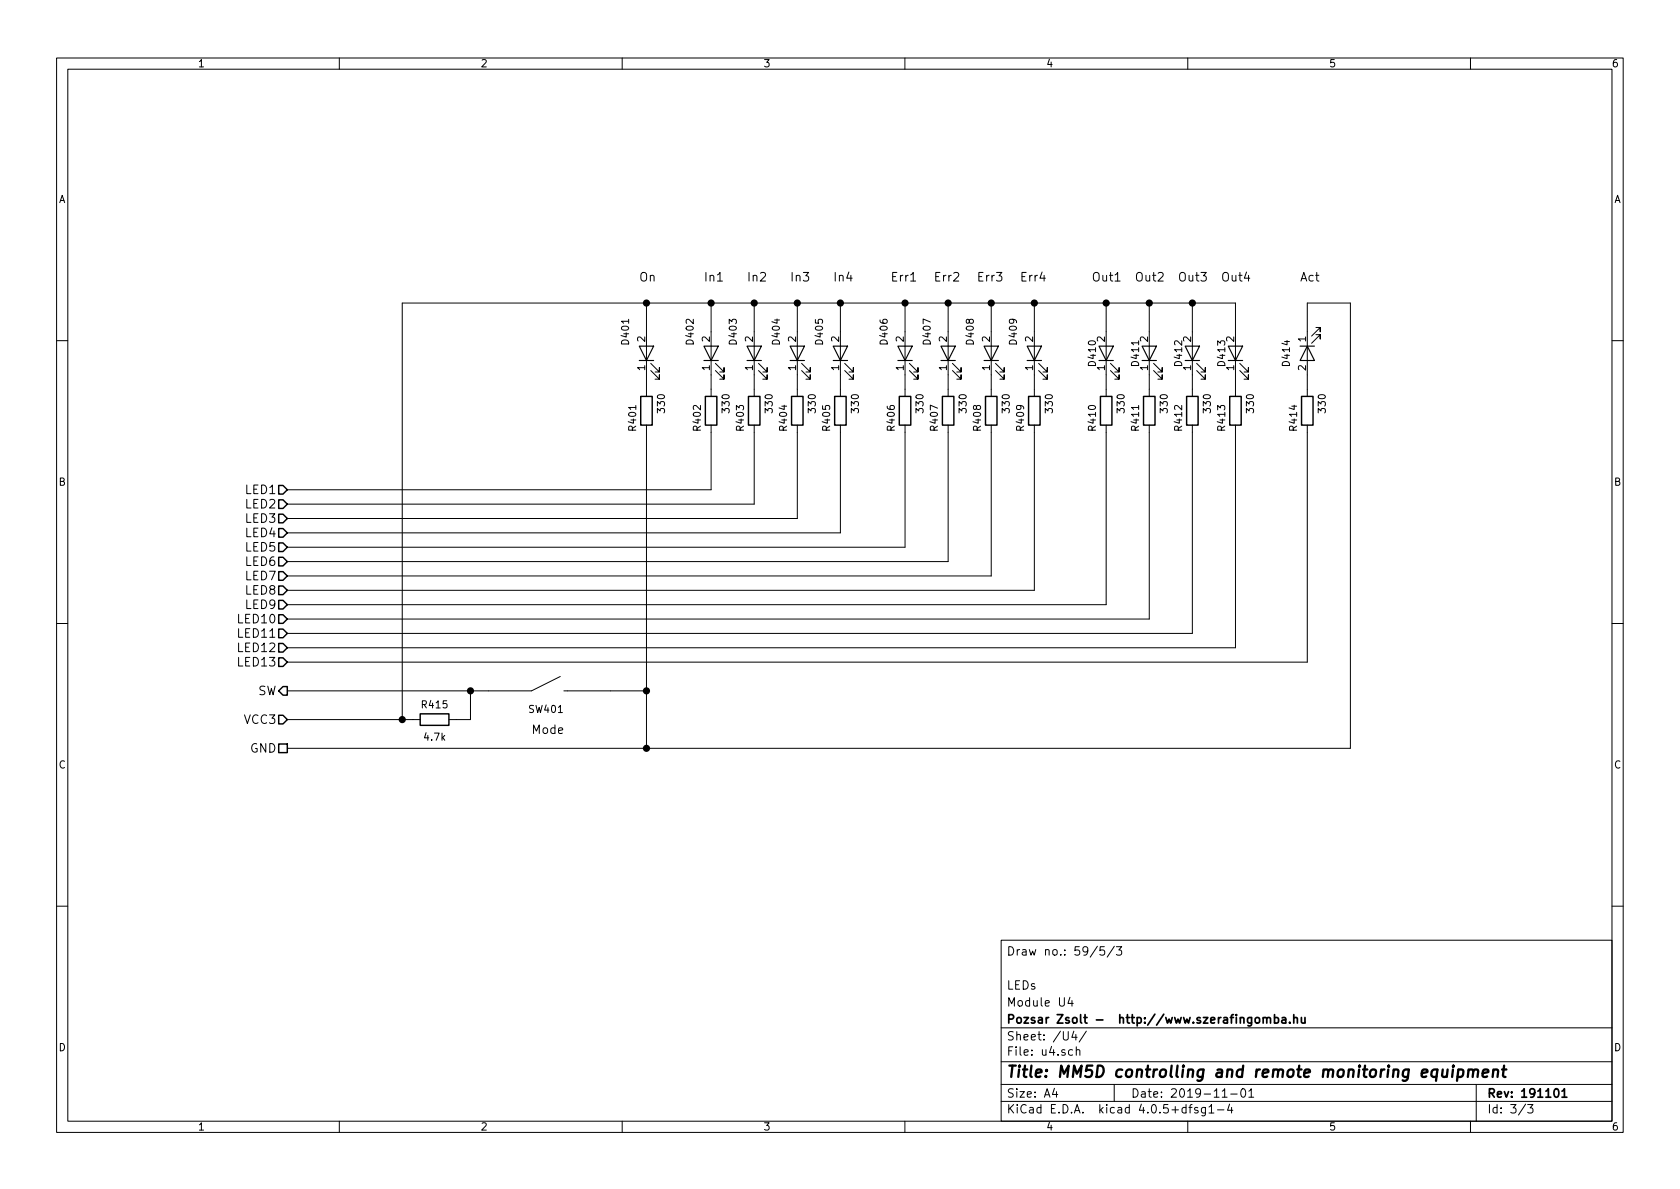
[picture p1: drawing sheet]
<svg xmlns="http://www.w3.org/2000/svg" width="297mm" height="210mm" viewBox="0 0 297 210" stroke-linecap="round" stroke-linejoin="round" font-family="sans-serif">
<g fill="none" stroke="#000" stroke-width=".18">
<path d="M10 10.3h277v189.9h-277zM12 12.2h273v186.1h-273zM60 10.3v1.9M110 10.3v1.9M160 10.3v1.9M210 10.3v1.9M260 10.3v1.9M114.3 53.6v16.5M125.7 53.6v16.5M126.8 49.7h.9M133.3 53.6v16.5M141 53.6v16.5"/>
<path d="M148.6 53.6v16.5M160 53.6v16.5M161 49.7h.9M167.6 53.6v16.5M175.3 53.6v16.5M182.9 53.6v16.5M195.6 53.6v16.5M197.2 49.7h.8M203.2 53.6v16.5M210.8 53.6v16.5M232.7 57.9h.7v.8v-.8l-1.5 1.5M232.7 59.2h.7v.7v-.7l-1.5 1.5"/>
<path d="M10 60.2h2M114.3 75.2v57.1M115.1 65.5l1.5 1.6v-.8v.8h-.8M115.1 64.3l1.5 1.5v-.8v.8h-.8M125.7 75.2v11.4h-74.9M126.5 65.5l1.5 1.6v-.8v.8h-.7M126.5 64.3l1.5 1.5v-.8v.8h-.7M133.3 75.2v13.9h-82.5M134.1 65.5l1.5 1.6v-.8v.8h-.7M134.1 64.3l1.5 1.5v-.8v.8h-.7M141 75.2v16.5h-90.2M141.7 65.5l1.6 1.6v-.8v.8h-.8"/>
<path d="M141.7 64.3l1.6 1.5v-.8v.8h-.8M148.6 75.2v19h-97.8M149.4 65.5l1.5 1.6v-.8v.8h-.8M149.4 64.3l1.5 1.5v-.8v.8h-.8M160 75.2v21.6h-109.2M160.8 65.5l1.5 1.6v-.8v.8h-.8M160.8 64.3l1.5 1.5v-.8v.8h-.8M167.6 75.2v24.1h-116.8M168.4 65.5l1.5 1.6v-.8v.8h-.7M168.4 64.3l1.5 1.5v-.8v.8h-.7M175.3 75.2v26.6h-124.5M176 65.5l1.5 1.6v-.8v.8h-.7"/>
<path d="M176 64.3l1.5 1.5v-.8v.8h-.7M182.9 75.2v29.2h-132.1M183.6 65.5l1.6 1.6v-.8v.8h-.8M183.6 64.3l1.6 1.5v-.8v.8h-.8M195.6 75.2v31.7h-144.8M196.3 65.5l1.6 1.6v-.8v.8h-.8M196.3 64.3l1.6 1.5v-.8v.8h-.8M203.2 75.2v34.3h-152.4M204 65.5l1.5 1.6v-.8v.8h-.8M204 64.3l1.5 1.5v-.8v.8h-.8M210.8 75.2v36.8h-160M211.6 65.5l1.5 1.6v-.8v.8h-.8"/>
<path d="M211.6 64.3l1.5 1.5v-.8v.8h-.8M218.4 70.1v-16.5h-147.3v73.6M218.4 75.2v39.3h-167.6M219.2 65.5l1.5 1.6v-.8v.8h-.7M219.2 64.3l1.5 1.5v-.8v.8h-.7M231.1 70.1v-16.5h7.7v78.7h-188M231.1 75.2v41.9h-180.3M285 60.2h2M10 110.3h2M99.1 119.6l-5.1 2.6h-43.2M285 110.3h2M50.8 127.2h23.5"/>
<path d="M83.2 122.2v5h-3.8M99.7 122.2h.6zM100.3 122.2h14M10 160.2h2M177 166.3h108v32h-108zM189.2 176.3l-.4 1.1h1M189.5 176.9v1M194 167.3l-1.2 2M195.2 167.4h-.7v.7l.2-.1h.5l.1 .3-.1 .5-.2 .1-.5-.1M197 167.3l-1.2 2M197.4 167.4h.9l-.5 .6 .4 .1v.7l-.2 .1-.6-.1M285 160.2h2"/>
<path d="M60 198.3v1.9M110 198.3v1.9M160 198.3v1.9M177 194.8h108M177 191.8h108M177 187.8h108M177 181.8h108M186.4 192.5l-.3 1h.9M186.8 193v1M189.6 185.7l-.4-.1-.3 .3 .1 .6 .2 .1 .4-.1M189.9 182.3l-.4 1.1h.9M190.2 182.9v1"/>
<path d="M190.3 185.7l.2-.1 .4 .1v.9M190.3 185.1v1.5M192.1 182.3l-1.3 2M197 191.8v3M210 198.3v1.9M210.2 195.8h.6M210.8 195.3l-.4 .2v1.3M211.8 195.9a.37 .37 0 0 0-.6 .1l.1 .3 .5 .1 .1 .1-.3 .3-.4-.1M213.1 195.8v1.4l-.2 .1h-.4M213.1 195.9l-.4-.1-.3 .3 .1 .6 .2 .1 .4-.1M213.8 195.8l.4-.5v1.5M213.8 196.8h.8"/>
<path d="M215.3 196.3h1.1M216.1 194h.9M217.4 195.2l-.4 1.1h1M217.6 193.5h1.1M217.8 195.8v1M219.5 192.7l.2-.2a.81 .81 0 0 1 .6 .6 .81 .81 0 0 1-.3 .8l-.1 .1a.79 .79 0 0 1-.4-1.3zM220.8 193l.4-.5v1.5M220.8 194h.9M260 198.3v1.9M261 191.8v6.5M269.7 195.2l-1.2 2M270.1 195.3h.9l-.5 .6 .5 .1v.7l-.2 .1-.7-.1"/>
</g>
<g fill="none" stroke="#000" stroke-width=".3">
<path d="M223.3 179.9v1M225.3 179.4v1.5M228.8 179.4v1.5M230.1 179.9l.1 .9 .3 .1 .2-.1M230.7 179.9v1M222 180.1l.2-.2 .4 .2 .1 .5-.1 .2-.4 .1-.2-.1zM223.3 180.1l.2-.2 .4 .1 .1 .9M224 180.1a.36 .36 0 0 1 .3-.2 .36 .36 0 0 1 .3 .2v.8M225.3 180l.5-.1 .3 .3-.2 .6h-.6M226.7 180h.6v.9M227.3 180.3l-.5 .1-.2 .2 .2 .3 .5-.1M228 180.8v.1"/>
<path d="M228.8 180.1l.2-.2 .3 .1 .1 .9M275 192.6l.1-.1a.81 .81 0 0 1 .6 .6 .81 .81 0 0 1-.3 .8l-.1 .1a.8 .8 0 0 1-.6-.6 .8 .8 0 0 1 .3-.8zM276.2 193l.4-.5v1.5M276.2 194h.8"/>
</g>
<path d="M256.9 189.1l-.2 1.3M257 188.4l-.1 .2 .2-.1-.1-.1-.1 .2M257.9 189.2a.65 .65 0 0 1 .8 .1l-.1 1a.67 .67 0 0 1-.9 0M257.9 189.1l-.3 2M259.6 189.3a.52 .52 0 0 1 .9 .1l-.1 1M259.7 189.1l-.2 1.3M260.5 189.4a.52 .52 0 0 1 .8-.2l-.1 1.2M262.2 189.8l.9-.2v-.4l-.6-.1-.3 .3v.9l.2 .1 .5-.1M264 189.3a.52 .52 0 0 1 .9 .1l-.1 1M264.1 189.1l-.2 1.3M265.6 189.1h.7M265.9 188.4l-.2 1.8 .1 .1 .4 .1" fill="none" stroke="#000" stroke-width=".41"/>
<g fill="none" stroke="#000" stroke-width=".25">
<path d="M113.3 70.1h2v5.1h-2zM124.7 70.1h2v5.1h-2zM132.3 70.1h2.1v5.1h-2.1zM140 70.1h2v5.1h-2zM147.6 70.1h2v5.1h-2zM159 70.1h2v5.1h-2zM166.6 70.1h2.1v5.1h-2.1zM174.2 70.1h2.1v5.1h-2.1zM181.9 70.1h2v5.1h-2zM194.6 70.1h2v5.1h-2zM202.2 70.1h2v5.1h-2zM209.8 70.1h2v5.1h-2z"/>
<path d="M217.4 70.1h2.1v5.1h-2.1zM230.1 70.1h2.1v5.1h-2.1zM49.3 85.8h.7l.8 .8-.8 .8h-.7zM49.3 88.4h.7l.8 .7-.8 .8h-.7zM49.3 90.9h.7l.8 .8-.8 .8h-.7zM49.3 93.5h.7l.8 .7-.8 .8h-.7zM49.3 96h.7l.8 .8-.8 .7h-.7zM49.3 98.5h.7l.8 .8-.8 .8h-.7zM49.3 101.1h.7l.8 .7-.8 .8h-.7zM49.3 103.6h.7l.8 .8-.8 .8h-.7zM49.3 106.2h.7l.8 .7-.8 .8h-.7zM49.3 108.7h.7l.8 .8-.8 .7h-.7z"/>
<path d="M49.3 111.2h.7l.8 .8-.8 .8h-.7zM49.3 113.8h.7l.8 .7-.8 .8h-.7zM49.3 116.3h.7l.8 .8-.8 .8h-.7zM49.3 126.5h.7l.8 .7-.8 .8h-.7zM49.3 131.6h1.5v1.5h-1.5zM50 121.4h.8v1.5h-.8l-.7-.7zM74.3 126.2h5.1v2.1h-5.1z"/>
</g>
<g fill="none" stroke="#000" stroke-width=".2">
<path d="M113 61.2h2.6l-1.3 2.5zM113 63.7h2.6M124.5 61.2h2.5l-1.3 2.5zM124.5 63.7h2.5M132.1 61.2h2.5l-1.3 2.5zM132.1 63.7h2.5M139.7 61.2h2.5l-1.2 2.5zM139.7 63.7h2.5M147.3 61.2h2.6l-1.3 2.5zM147.3 63.7h2.6M158.7 61.2h2.6l-1.3 2.5zM158.7 63.7h2.6"/>
<path d="M166.4 61.2h2.5l-1.3 2.5zM166.4 63.7h2.5M174 61.2h2.5l-1.2 2.5zM174 63.7h2.5M181.6 61.2h2.5l-1.2 2.5zM181.6 63.7h2.5M194.3 61.2h2.5l-1.2 2.5zM194.3 63.7h2.5M201.9 61.2h2.6l-1.3 2.5zM201.9 63.7h2.6M209.5 61.2h2.6l-1.3 2.5zM209.5 63.7h2.6"/>
<path d="M217.2 61.2h2.5l-1.3 2.5zM217.2 63.7h2.5M229.9 61.2h2.5M231.1 61.2l1.3 2.5h-2.5z"/>
</g>
<g fill="#000" stroke="#000" stroke-width=".25">
<circle cx="114.3" cy="53.6" r=".51"/>
<circle cx="125.7" cy="53.6" r=".51"/>
<circle cx="133.4" cy="53.6" r=".51"/>
<circle cx="141" cy="53.6" r=".51"/>
<circle cx="148.6" cy="53.6" r=".51"/>
<circle cx="160" cy="53.6" r=".51"/>
<circle cx="167.6" cy="53.6" r=".51"/>
<circle cx="175.3" cy="53.6" r=".51"/>
<circle cx="182.9" cy="53.6" r=".51"/>
<circle cx="195.6" cy="53.6" r=".51"/>
<circle cx="203.2" cy="53.6" r=".51"/>
<circle cx="210.8" cy="53.6" r=".51"/>
<circle cx="71.1" cy="127.2" r=".51"/>
<circle cx="83.2" cy="122.2" r=".51"/>
<circle cx="114.3" cy="122.2" r=".51"/>
<circle cx="114.3" cy="132.3" r=".51"/>
</g>
<text font-size="2.8" x="178" y="190.5">Title: MM5D controlling and remote monitoring equipment</text>
<g font-size="2.1">
<text x="113" y="49.8">On</text>
<text x="124.5" y="49.8">In1</text>
<text x="132.1" y="49.8">In2</text>
<text x="139.7" y="49.8">In3</text>
<text x="147.3" y="49.8">In4</text>
<text x="157.5" y="49.8">Err1</text>
<text x="165.1" y="49.8">Err2</text>
<text x="172.7" y="49.8">Err3</text>
<text x="180.3" y="49.8">Err4</text>
<text x="193" y="49.8">Out1</text>
<text x="200.7" y="49.8">Out2</text>
<text x="208.3" y="49.8">Out3</text>
<text x="215.9" y="49.8">Out4</text>
<text x="229.9" y="49.8">Act</text>
<text x="43.4" y="87.4">LED1</text>
<text x="43.4" y="89.9">LED2</text>
<text x="43.4" y="92.5">LED3</text>
<text x="43.4" y="95">LED4</text>
<text x="43.4" y="97.5">LED5</text>
<text x="43.4" y="100.1">LED6</text>
<text x="43.4" y="102.6">LED7</text>
<text x="43.4" y="105.2">LED8</text>
<text x="43.4" y="107.7">LED9</text>
<text x="42.3" y="110.2">LED10</text>
<text x="42.3" y="112.8">LED11</text>
<text x="42.3" y="115.3">LED12</text>
<text x="42.3" y="117.9">LED13</text>
<text x="45.4" y="122.9">SW</text>
<text x="43.2" y="128">VCC3</text>
<text x="94" y="129.8">Mode</text>
<text x="44.1" y="133.1">GND</text>
<text x="178" y="169">Draw no.: 59/5/3</text>
<text x="178" y="178">Module U4</text>
<text x="178" y="175">LEDs</text>
<text x="178" y="184">Sheet: /U4/</text>
<text x="178" y="181">Pozsar Zsolt - http://www.szerafingomba.hu</text>
<text x="178" y="186.7">File: u4.sch</text>
<text x="178" y="196.9">KiCad E.D.A. kicad 4.0.5+dfsg1-4</text>
<text x="178" y="194.1">Size: A4</text>
<text x="200" y="194.1">Date: 2019-11-01</text>
<text x="263" y="194.1">Rev: 191101</text>
<text x="263" y="196.9">Id: 3/3</text>
</g>
<g font-size="1.8">
<text x="35" y="11.9">1</text>
<text x="85" y="11.9">2</text>
<text x="135" y="11.9">3</text>
<text x="185" y="11.9">4</text>
<text x="235" y="11.9">5</text>
<text x="285" y="11.9">6</text>
<text x="10.4" y="35.9">A</text>
<text x="285.4" y="35.9">A</text>
<text x="111.2" y="60.8" transform="rotate(-90 111.2 60.8)">D401</text>
<text x="114" y="65.5" transform="rotate(-90 114 65.5)">1</text>
<text x="114" y="60.4" transform="rotate(-90 114 60.4)">2</text>
<text x="122.6" y="60.8" transform="rotate(-90 122.6 60.8)">D402</text>
<text x="125.5" y="65.5" transform="rotate(-90 125.5 65.5)">1</text>
<text x="125.5" y="60.4" transform="rotate(-90 125.5 60.4)">2</text>
<text x="130.3" y="60.8" transform="rotate(-90 130.3 60.8)">D403</text>
<text x="133.1" y="65.5" transform="rotate(-90 133.1 65.5)">1</text>
<text x="133.1" y="60.4" transform="rotate(-90 133.1 60.4)">2</text>
<text x="137.9" y="60.8" transform="rotate(-90 137.9 60.8)">D404</text>
<text x="140.7" y="65.5" transform="rotate(-90 140.7 65.5)">1</text>
<text x="140.7" y="60.4" transform="rotate(-90 140.7 60.4)">2</text>
<text x="145.5" y="60.8" transform="rotate(-90 145.5 60.8)">D405</text>
<text x="148.3" y="65.5" transform="rotate(-90 148.3 65.5)">1</text>
<text x="148.3" y="60.4" transform="rotate(-90 148.3 60.4)">2</text>
<text x="156.9" y="60.8" transform="rotate(-90 156.9 60.8)">D406</text>
<text x="159.8" y="65.5" transform="rotate(-90 159.8 65.5)">1</text>
<text x="159.8" y="60.4" transform="rotate(-90 159.8 60.4)">2</text>
<text x="164.5" y="60.8" transform="rotate(-90 164.5 60.8)">D407</text>
<text x="167.4" y="65.5" transform="rotate(-90 167.4 65.5)">1</text>
<text x="167.4" y="60.4" transform="rotate(-90 167.4 60.4)">2</text>
<text x="172.2" y="60.8" transform="rotate(-90 172.2 60.8)">D408</text>
<text x="175" y="65.5" transform="rotate(-90 175 65.5)">1</text>
<text x="175" y="60.4" transform="rotate(-90 175 60.4)">2</text>
<text x="179.8" y="60.8" transform="rotate(-90 179.8 60.8)">D409</text>
<text x="182.6" y="65.5" transform="rotate(-90 182.6 65.5)">1</text>
<text x="182.6" y="60.4" transform="rotate(-90 182.6 60.4)">2</text>
<text x="193.8" y="64.6" transform="rotate(-90 193.8 64.6)">D410</text>
<text x="195.3" y="65.5" transform="rotate(-90 195.3 65.5)">1</text>
<text x="195.3" y="60.4" transform="rotate(-90 195.3 60.4)">2</text>
<text x="201.4" y="64.6" transform="rotate(-90 201.4 64.6)">D411</text>
<text x="202.9" y="65.5" transform="rotate(-90 202.9 65.5)">1</text>
<text x="202.9" y="60.4" transform="rotate(-90 202.9 60.4)">2</text>
<text x="209" y="64.6" transform="rotate(-90 209 64.6)">D412</text>
<text x="210.6" y="65.5" transform="rotate(-90 210.6 65.5)">1</text>
<text x="210.6" y="60.4" transform="rotate(-90 210.6 60.4)">2</text>
<text x="216.6" y="64.6" transform="rotate(-90 216.6 64.6)">D413</text>
<text x="218.2" y="65.5" transform="rotate(-90 218.2 65.5)">1</text>
<text x="218.2" y="60.4" transform="rotate(-90 218.2 60.4)">2</text>
<text x="228" y="64.6" transform="rotate(-90 228 64.6)">D414</text>
<text x="230.9" y="65.5" transform="rotate(-90 230.9 65.5)">2</text>
<text x="230.9" y="60.4" transform="rotate(-90 230.9 60.4)">1</text>
<text x="112.5" y="76" transform="rotate(-90 112.5 76)">R401</text>
<text x="117.6" y="72.8" transform="rotate(-90 117.6 72.8)">330</text>
<text x="123.9" y="76" transform="rotate(-90 123.9 76)">R402</text>
<text x="129" y="72.8" transform="rotate(-90 129 72.8)">330</text>
<text x="131.5" y="76" transform="rotate(-90 131.5 76)">R403</text>
<text x="136.6" y="72.8" transform="rotate(-90 136.6 72.8)">330</text>
<text x="139.1" y="76" transform="rotate(-90 139.1 76)">R404</text>
<text x="144.2" y="72.8" transform="rotate(-90 144.2 72.8)">330</text>
<text x="146.8" y="76" transform="rotate(-90 146.8 76)">R405</text>
<text x="151.8" y="72.8" transform="rotate(-90 151.8 72.8)">330</text>
<text x="158.2" y="76" transform="rotate(-90 158.2 76)">R406</text>
<text x="163.3" y="72.8" transform="rotate(-90 163.3 72.8)">330</text>
<text x="165.8" y="76" transform="rotate(-90 165.8 76)">R407</text>
<text x="170.9" y="72.8" transform="rotate(-90 170.9 72.8)">330</text>
<text x="173.4" y="76" transform="rotate(-90 173.4 76)">R408</text>
<text x="178.5" y="72.8" transform="rotate(-90 178.5 72.8)">330</text>
<text x="181.1" y="76" transform="rotate(-90 181.1 76)">R409</text>
<text x="186.1" y="72.8" transform="rotate(-90 186.1 72.8)">330</text>
<text x="193.8" y="76" transform="rotate(-90 193.8 76)">R410</text>
<text x="198.8" y="72.8" transform="rotate(-90 198.8 72.8)">330</text>
<text x="201.4" y="76" transform="rotate(-90 201.4 76)">R411</text>
<text x="206.5" y="72.8" transform="rotate(-90 206.5 72.8)">330</text>
<text x="209" y="76" transform="rotate(-90 209 76)">R412</text>
<text x="214.1" y="72.8" transform="rotate(-90 214.1 72.8)">330</text>
<text x="216.6" y="76" transform="rotate(-90 216.6 76)">R413</text>
<text x="221.7" y="72.8" transform="rotate(-90 221.7 72.8)">330</text>
<text x="229.3" y="76" transform="rotate(-90 229.3 76)">R414</text>
<text x="234.4" y="72.8" transform="rotate(-90 234.4 72.8)">330</text>
<text x="10.4" y="85.9">B</text>
<text x="285.4" y="85.9">B</text>
<text x="74.7" y="125.2">R415</text>
<text x="75.1" y="131">4.7k</text>
<text x="93.6" y="126.1">SW401</text>
<text x="10.4" y="135.9">C</text>
<text x="285.4" y="135.9">C</text>
<text x="10.4" y="185.9">D</text>
<text x="285.4" y="185.9">D</text>
<text x="35" y="199.9">1</text>
<text x="85" y="199.9">2</text>
<text x="135" y="199.9">3</text>
<text x="185" y="199.9">4</text>
<text x="235" y="199.9">5</text>
<text x="285" y="199.9">6</text>
</g>
</svg>
